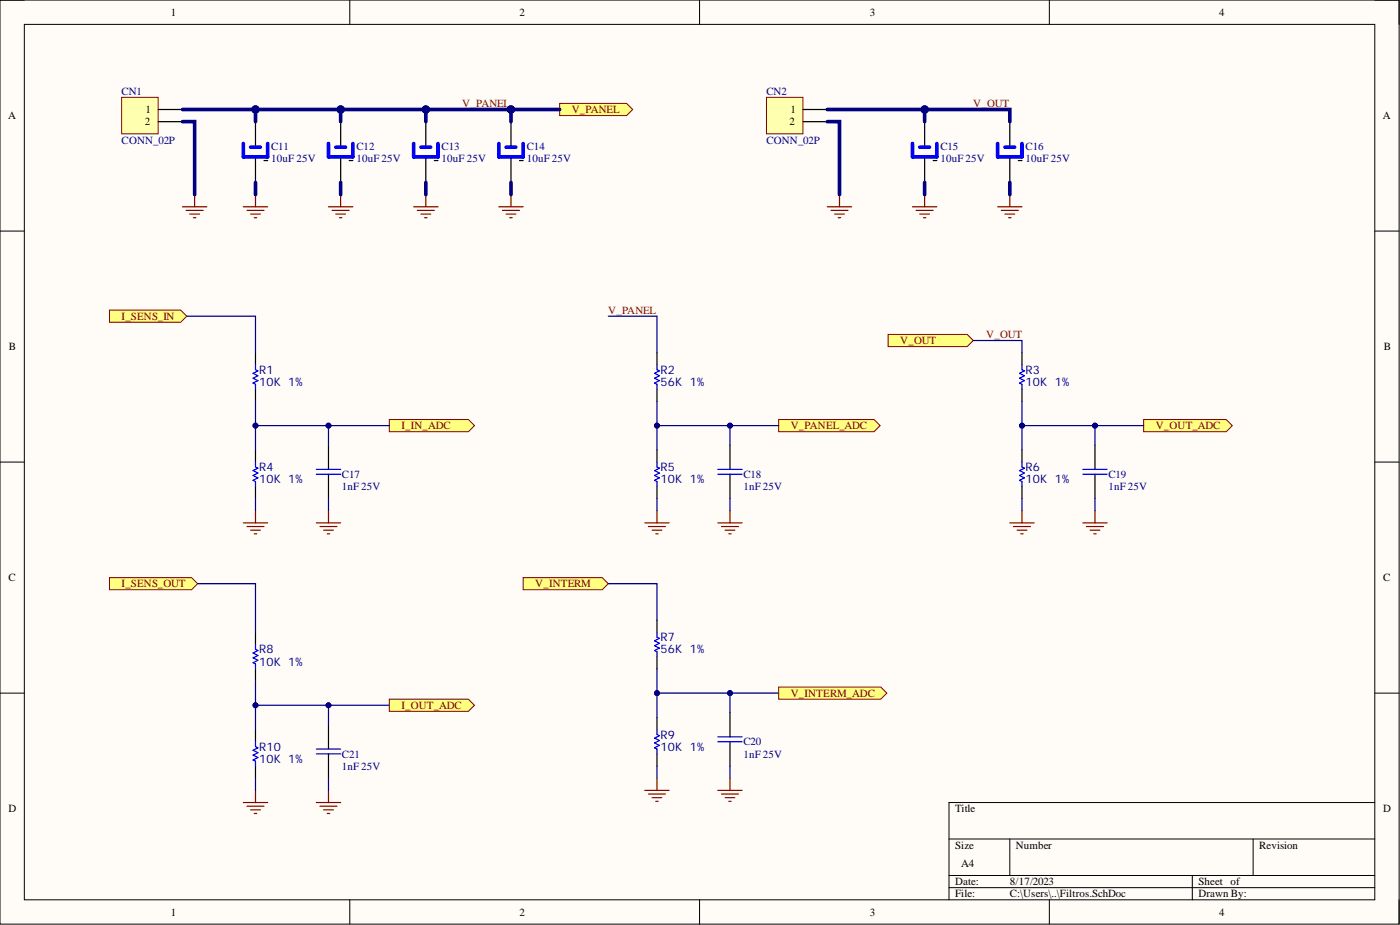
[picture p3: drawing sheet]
<svg xmlns="http://www.w3.org/2000/svg" width="292mm" height="193mm" viewBox="0 0 292 193" stroke-linecap="round" stroke-linejoin="round" font-family="sans-serif">
<path d="M0 0h291.9v192.8h-291.9z" fill-rule="evenodd" fill="#fffcf8"/>
<path d="M0 0h291.9v192.8h-291.9z" fill="none" stroke="#000" stroke-width=".21"/>
<path d="M5.1 5.1h281.7v182.6h-281.7z" fill-rule="evenodd" fill="#fffcf8"/>
<g fill="none" stroke="#000" stroke-width=".21">
<path d="M0 0h5.1M5.1 5.1h281.7v182.6h-281.7zM73 0v5.1M146 0v5.1M218.9 0v5.1M286.8 0h5.1v5.1M0 48.2h5.1M286.8 48.2h5.1M0 96.4h5.1M286.8 96.4h5.1M0 144.6h5.1M286.8 144.6h5.1"/>
<path d="M198 175h88.8M210.7 175v7.6M261.5 175v7.6M286.8 167.4h-88.8v20.3M73 187.7v5.1M146 187.7v5.1M198 182.6h88.8M198 185.2h88.8M218.9 187.7v5.1M248.8 182.6v5.1M291.9 187.7v5.1"/>
</g>
<path d="M25.4 20.3h7.6v7.6h-7.6z" fill-rule="evenodd" fill="#ffffb0"/>
<path d="M25.4 20.3h7.6v7.6h-7.6z" fill="none" stroke="#800000" stroke-width=".21"/>
<path d="M33 22.8h5.1M33 25.4h5.1" fill="none" stroke="#000" stroke-width=".25"/>
<g fill="none" stroke="#800000" stroke-width=".25">
<path d="M38.1 43.1h5.1M38.8 43.9h3.6M39.6 44.7h2M40.4 45.4h.5M40.6 40.6v2.5M50.8 43.1h5M51.5 43.9h3.6M52.3 44.7h2M53.1 45.4h.5M53.3 40.6v2.5M68.5 43.1h5.1M69.3 43.9h3.6"/>
<path d="M70.1 44.7h2M70.8 45.4h.5M71.1 40.6v2.5M86.3 43.1h5.1M87.1 43.9h3.5M87.8 44.7h2.1M88.6 45.4h.5M88.8 40.6v2.5"/>
</g>
<path d="M159.9 20.3h7.6v7.6h-7.6z" fill-rule="evenodd" fill="#ffffb0"/>
<path d="M159.9 20.3h7.6v7.6h-7.6z" fill="none" stroke="#800000" stroke-width=".21"/>
<g fill="none" stroke="#000" stroke-width=".25">
<path d="M53.3 25.4v5.1M53.3 33v5.1M55.1 33.5h.7M71.1 25.4v5.1M71.1 33v5.1M72.9 33.5h.7M88.8 25.4v5.1M88.8 33v5.1M90.6 33.5h.8M106.6 25.4v5.1M106.6 33v5.1M108.4 33.5h.8"/>
<path d="M167.5 22.8h5.1M167.5 25.4h5.1M192.9 25.4v5.1M192.9 33v5.1M194.7 33.5h.8M210.7 25.4v5.1M210.7 33v5.1M212.5 33.5h.7M53.3 73.6v2.5M137.1 73.6v2.5M213.2 73.6v2.5M53.3 81.2v2.5"/>
<path d="M53.3 93.9v2.5M68.5 92.8v5.1M68.5 98.9v5.1M137.1 81.2v2.5M137.1 93.9v2.5M152.3 92.8v5.1M152.3 98.9v5.1M213.2 81.2v2.5M213.2 93.9v2.5M228.5 92.8v5.1M228.5 98.9v5.1M53.3 101.5v2.5"/>
<path d="M137.1 101.5v2.5M213.2 101.5v2.5M53.3 131.9v2.5M53.3 139.5v2.6M137.1 129.4v2.5M137.1 137v2.5M53.3 152.2v2.5M53.3 159.8v2.5M68.5 151.2v5.1M68.5 157.3v5M137.1 149.7v2.5M137.1 157.3v2.5"/>
<path d="M152.3 148.7v5M152.3 154.7v5.1"/>
</g>
<g fill="none" stroke="#800000" stroke-width=".25">
<path d="M104.1 43.1h5.1M104.8 43.9h3.6M105.6 44.7h2M106.4 45.4h.5M106.6 40.6v2.5M172.6 43.1h5.1M173.4 43.9h3.5M174.1 44.7h2.1M174.9 45.4h.5M175.2 40.6v2.5M190.4 43.1h5.1M191.1 43.9h3.6"/>
<path d="M191.9 44.7h2M192.7 45.4h.5M192.9 40.6v2.5M208.2 43.1h5M208.9 43.9h3.6M209.7 44.7h2M210.4 45.4h.5M210.7 40.6v2.5M50.8 109.1h5M51.5 109.8h3.6M52.3 110.6h2M53.1 111.4h.5"/>
<path d="M53.3 106.5v2.6M66 109.1h5.1M66.8 109.8h3.5M67.5 110.6h2.1M68.3 111.4h.5M68.5 106.5v2.6M134.5 109.1h5.1M135.3 109.8h3.6M136.1 110.6h2M136.8 111.4h.5M137.1 106.5v2.6M149.8 109.1h5"/>
<path d="M150.5 109.8h3.6M151.3 110.6h2M152.1 111.4h.5M152.3 106.5v2.6M210.7 109.1h5.1M211.5 109.8h3.5M212.2 110.6h2M213 111.4h.5M213.2 106.5v2.6M225.9 109.1h5.1M226.7 109.8h3.5M227.4 110.6h2.1"/>
<path d="M228.2 111.4h.5M228.5 106.5v2.6M50.8 167.4h5M51.5 168.2h3.6M52.3 168.9h2M53.1 169.7h.5M53.3 164.9v2.5M66 167.4h5.1M66.8 168.2h3.5M67.5 168.9h2.1M68.3 169.7h.5M68.5 164.9v2.5"/>
<path d="M134.5 164.9h5.1M135.3 165.6h3.6M136.1 166.4h2M136.8 167.2h.5M137.1 162.3v2.6M149.8 164.9h5M150.5 165.6h3.6M151.3 166.4h2M152.1 167.2h.5M152.3 162.3v2.6"/>
</g>
<path d="M50.8 29.9v2.8h5v-2.8M52.3 30.7h2M68.5 29.9v2.8h5.1v-2.8M70.1 30.7h2M86.3 29.9v2.8h5.1v-2.8M87.8 30.7h2.1M104.1 29.9v2.8h5.1v-2.8M105.6 30.7h2M190.4 29.9v2.8h5.1v-2.8M191.9 30.7h2M208.2 29.9v2.8h5v-2.8M209.7 30.7h2" fill="none" stroke="#00f" stroke-width=".76"/>
<g fill="none" stroke="#00f" stroke-width=".25">
<path d="M53.3 76.1v1l.5 .3-1 .5 1 .5-1 .5 1 .5-1 .5 .5 .3v1M137.1 76.1v1l.5 .3-1 .5 1 .5-1 .5 1 .5-1 .5 .5 .3v1M213.2 76.1v1l.5 .3-1 .5 1 .5-1 .5 1 .5-1 .5 .5 .3v1M53.3 96.4v1l.5 .3-1 .5 1 .5-1 .5 1 .5-1 .5 .5 .3v1M66 97.9h5.1M66 98.9h5.1M137.1 96.4v1l.5 .3-1 .5 1 .5-1 .5 1 .5-1 .5 .5 .3v1M149.8 97.9h5M149.8 98.9h5M213.2 96.4v1l.5 .3-1 .5 1 .5-1 .5 1 .5-1 .5 .5 .3v1M225.9 97.9h5.1M225.9 98.9h5.1"/>
<path d="M53.3 134.4v1.1l.5 .2-1 .5 1 .5-1 .5 1 .5-1 .6 .5 .2v1M137.1 131.9v1l.5 .3-1 .5 1 .5-1 .5 1 .5-1 .5 .5 .3v1M53.3 154.7v1.1l.5 .2-1 .5 1 .5-1 .5 1 .5-1 .5 .5 .3v1M66 156.3h5.1M66 157.3h5.1M137.1 152.2v1l.5 .3-1 .5 1 .5-1 .5 1 .5-1 .5 .5 .3v1M149.8 153.7h5M149.8 154.7h5"/>
</g>
<path d="M22.8 64.7h14.9l1.3 1.3-1.3 1.2h-14.9z" fill-rule="evenodd" fill="#ffff80"/>
<path d="M22.8 64.7h14.9l1.3 1.3-1.3 1.2h-14.9z" fill="none" stroke="#800000" stroke-width=".21"/>
<path d="M22.8 120.5h17.2l1.2 1.3-1.2 1.2h-17.2z" fill-rule="evenodd" fill="#ffff80"/>
<path d="M22.8 120.5h17.2l1.2 1.3-1.2 1.2h-17.2z" fill="none" stroke="#800000" stroke-width=".21"/>
<path d="M109.2 120.5h16.5l1.2 1.3-1.2 1.2h-16.5z" fill-rule="evenodd" fill="#ffff80"/>
<path d="M109.2 120.5h16.5l1.2 1.3-1.2 1.2h-16.5z" fill="none" stroke="#800000" stroke-width=".21"/>
<path d="M185.3 69.8h16.5l1.3 1.2-1.3 1.3h-16.5z" fill-rule="evenodd" fill="#ffff80"/>
<path d="M185.3 69.8h16.5l1.3 1.2-1.3 1.3h-16.5z" fill="none" stroke="#800000" stroke-width=".21"/>
<path d="M116.8 21.6h13.9l1.3 1.2-1.3 1.3h-13.9z" fill-rule="evenodd" fill="#ffff80"/>
<path d="M116.8 21.6h13.9l1.3 1.2-1.3 1.3h-13.9z" fill="none" stroke="#800000" stroke-width=".21"/>
<path d="M81.2 87.5h16.5l1.3 1.3-1.3 1.3h-16.5z" fill-rule="evenodd" fill="#ffff80"/>
<path d="M81.2 87.5h16.5l1.3 1.3-1.3 1.3h-16.5z" fill="none" stroke="#800000" stroke-width=".21"/>
<path d="M81.2 145.9h16.5l1.3 1.2-1.3 1.3h-16.5z" fill-rule="evenodd" fill="#ffff80"/>
<path d="M81.2 145.9h16.5l1.3 1.2-1.3 1.3h-16.5z" fill="none" stroke="#800000" stroke-width=".21"/>
<path d="M162.5 87.5h19.9l1.2 1.3-1.2 1.3h-19.9z" fill-rule="evenodd" fill="#ffff80"/>
<path d="M162.5 87.5h19.9l1.2 1.3-1.2 1.3h-19.9z" fill="none" stroke="#800000" stroke-width=".21"/>
<path d="M162.5 143.3h21.3l1.2 1.3-1.2 1.3h-21.3z" fill-rule="evenodd" fill="#ffff80"/>
<path d="M162.5 143.3h21.3l1.2 1.3-1.2 1.3h-21.3z" fill="none" stroke="#800000" stroke-width=".21"/>
<path d="M238.6 87.5h17.2l1.3 1.3-1.3 1.3h-17.2z" fill-rule="evenodd" fill="#ffff80"/>
<path d="M238.6 87.5h17.2l1.3 1.3-1.3 1.3h-17.2z" fill="none" stroke="#800000" stroke-width=".21"/>
<path d="M38.1 25.4h2.5v15.2M53.3 22.8v2.6" fill="none" stroke="#000080" stroke-width=".76"/>
<circle cx="53.3" cy="22.8" r=".76" fill="#000080"/>
<circle cx="53.3" cy="22.8" r=".76" fill="none" stroke="#000080" stroke-width=".21"/>
<path d="M71.1 22.8v2.6" fill="none" stroke="#000080" stroke-width=".76"/>
<circle cx="71.1" cy="22.8" r=".76" fill="#000080"/>
<circle cx="71.1" cy="22.8" r=".76" fill="none" stroke="#000080" stroke-width=".21"/>
<path d="M53.3 38.1v2.5M71.1 38.1v2.5M88.8 22.8h17.8v2.6M88.8 38.1v2.5M106.6 38.1v2.5" fill="none" stroke="#000080" stroke-width=".76"/>
<circle cx="106.6" cy="22.8" r=".76" fill="#000080"/>
<circle cx="106.6" cy="22.8" r=".76" fill="none" stroke="#000080" stroke-width=".21"/>
<circle cx="88.8" cy="22.8" r=".76" fill="#000080"/>
<circle cx="88.8" cy="22.8" r=".76" fill="none" stroke="#000080" stroke-width=".21"/>
<path d="M192.9 22.8v2.6M192.9 38.1v2.5M210.7 38.1v2.5" fill="none" stroke="#000080" stroke-width=".76"/>
<circle cx="192.9" cy="22.8" r=".76" fill="#000080"/>
<circle cx="192.9" cy="22.8" r=".76" fill="none" stroke="#000080" stroke-width=".21"/>
<path d="M172.6 25.4h2.6v15.2" fill="none" stroke="#000080" stroke-width=".76"/>
<path d="M137.1 88.8h15.2v4" fill="none" stroke="#000080" stroke-width=".25"/>
<circle cx="152.3" cy="88.8" r=".51" fill="#000080"/>
<circle cx="152.3" cy="88.8" r=".51" fill="none" stroke="#000080" stroke-width=".21"/>
<circle cx="137.1" cy="88.8" r=".51" fill="#000080"/>
<circle cx="137.1" cy="88.8" r=".51" fill="none" stroke="#000080" stroke-width=".21"/>
<path d="M126.9 66h10.2v7.6M152.3 88.8h10.2M137.1 104v2.5M152.3 104v2.5" fill="none" stroke="#000080" stroke-width=".25"/>
<circle cx="152.3" cy="88.8" r=".51" fill="#000080"/>
<circle cx="152.3" cy="88.8" r=".51" fill="none" stroke="#000080" stroke-width=".21"/>
<path d="M137.1 144.6h15.2v4.1" fill="none" stroke="#000080" stroke-width=".25"/>
<circle cx="152.3" cy="144.6" r=".51" fill="#000080"/>
<circle cx="152.3" cy="144.6" r=".51" fill="none" stroke="#000080" stroke-width=".21"/>
<circle cx="137.1" cy="144.6" r=".51" fill="#000080"/>
<circle cx="137.1" cy="144.6" r=".51" fill="none" stroke="#000080" stroke-width=".21"/>
<path d="M126.9 121.8h10.2v7.6M137.1 159.8v2.5M152.3 159.8v2.5M152.3 144.6h10.2" fill="none" stroke="#000080" stroke-width=".25"/>
<circle cx="152.3" cy="144.6" r=".51" fill="#000080"/>
<circle cx="152.3" cy="144.6" r=".51" fill="none" stroke="#000080" stroke-width=".21"/>
<path d="M213.2 88.8h15.3v4" fill="none" stroke="#000080" stroke-width=".25"/>
<circle cx="228.5" cy="88.8" r=".51" fill="#000080"/>
<circle cx="228.5" cy="88.8" r=".51" fill="none" stroke="#000080" stroke-width=".21"/>
<circle cx="213.2" cy="88.8" r=".51" fill="#000080"/>
<circle cx="213.2" cy="88.8" r=".51" fill="none" stroke="#000080" stroke-width=".21"/>
<path d="M228.5 88.8h10.1M213.2 104v2.5M228.5 104v2.5" fill="none" stroke="#000080" stroke-width=".25"/>
<circle cx="228.5" cy="88.8" r=".51" fill="#000080"/>
<circle cx="228.5" cy="88.8" r=".51" fill="none" stroke="#000080" stroke-width=".21"/>
<path d="M68.5 88.8v4M53.3 104v2.5M68.5 104v2.5M53.3 162.3v2.6M68.5 162.3v2.6" fill="none" stroke="#000080" stroke-width=".25"/>
<circle cx="68.5" cy="88.8" r=".51" fill="#000080"/>
<circle cx="68.5" cy="88.8" r=".51" fill="none" stroke="#000080" stroke-width=".21"/>
<path d="M68.5 147.1v4.1" fill="none" stroke="#000080" stroke-width=".25"/>
<circle cx="68.5" cy="147.1" r=".51" fill="#000080"/>
<circle cx="68.5" cy="147.1" r=".51" fill="none" stroke="#000080" stroke-width=".21"/>
<path d="M38.1 22.8h50.7v2.6" fill="none" stroke="#000080" stroke-width=".76"/>
<circle cx="53.3" cy="22.8" r=".76" fill="#000080"/>
<circle cx="53.3" cy="22.8" r=".76" fill="none" stroke="#000080" stroke-width=".21"/>
<circle cx="71.1" cy="22.8" r=".76" fill="#000080"/>
<circle cx="71.1" cy="22.8" r=".76" fill="none" stroke="#000080" stroke-width=".21"/>
<circle cx="88.8" cy="22.8" r=".76" fill="#000080"/>
<circle cx="88.8" cy="22.8" r=".76" fill="none" stroke="#000080" stroke-width=".21"/>
<path d="M172.6 22.8h38.1v2.6" fill="none" stroke="#000080" stroke-width=".76"/>
<circle cx="192.9" cy="22.8" r=".76" fill="#000080"/>
<circle cx="192.9" cy="22.8" r=".76" fill="none" stroke="#000080" stroke-width=".21"/>
<path d="M53.3 147.1h27.9" fill="none" stroke="#000080" stroke-width=".25"/>
<circle cx="53.3" cy="147.1" r=".51" fill="#000080"/>
<circle cx="53.3" cy="147.1" r=".51" fill="none" stroke="#000080" stroke-width=".21"/>
<circle cx="68.5" cy="147.1" r=".51" fill="#000080"/>
<circle cx="68.5" cy="147.1" r=".51" fill="none" stroke="#000080" stroke-width=".21"/>
<path d="M53.3 88.8h27.9" fill="none" stroke="#000080" stroke-width=".25"/>
<circle cx="53.3" cy="88.8" r=".51" fill="#000080"/>
<circle cx="53.3" cy="88.8" r=".51" fill="none" stroke="#000080" stroke-width=".21"/>
<circle cx="68.5" cy="88.8" r=".51" fill="#000080"/>
<circle cx="68.5" cy="88.8" r=".51" fill="none" stroke="#000080" stroke-width=".21"/>
<path d="M53.3 142.1v10.1" fill="none" stroke="#000080" stroke-width=".25"/>
<circle cx="53.3" cy="147.1" r=".51" fill="#000080"/>
<circle cx="53.3" cy="147.1" r=".51" fill="none" stroke="#000080" stroke-width=".21"/>
<path d="M53.3 83.7v10.2" fill="none" stroke="#000080" stroke-width=".25"/>
<circle cx="53.3" cy="88.8" r=".51" fill="#000080"/>
<circle cx="53.3" cy="88.8" r=".51" fill="none" stroke="#000080" stroke-width=".21"/>
<path d="M137.1 139.5v10.2" fill="none" stroke="#000080" stroke-width=".25"/>
<circle cx="137.1" cy="144.6" r=".51" fill="#000080"/>
<circle cx="137.1" cy="144.6" r=".51" fill="none" stroke="#000080" stroke-width=".21"/>
<path d="M137.1 83.7v10.2" fill="none" stroke="#000080" stroke-width=".25"/>
<circle cx="137.1" cy="88.8" r=".51" fill="#000080"/>
<circle cx="137.1" cy="88.8" r=".51" fill="none" stroke="#000080" stroke-width=".21"/>
<path d="M213.2 83.7v10.2" fill="none" stroke="#000080" stroke-width=".25"/>
<circle cx="213.2" cy="88.8" r=".51" fill="#000080"/>
<circle cx="213.2" cy="88.8" r=".51" fill="none" stroke="#000080" stroke-width=".21"/>
<path d="M39 66h14.3v7.6M203.1 71h10.1v2.6M41.2 121.8h12.1v10.1" fill="none" stroke="#000080" stroke-width=".25"/>
<path d="M106.6 22.8h10.2" fill="none" stroke="#000080" stroke-width=".76"/>
<circle cx="106.6" cy="22.8" r=".76" fill="#000080"/>
<circle cx="106.6" cy="22.8" r=".76" fill="none" stroke="#000080" stroke-width=".21"/>
<g font-size="2.5" fill="#000080">
<text x="54.1" y="78">R1</text>
<text x="137.8" y="78">R2</text>
<text x="214" y="78">R3</text>
<text x="54.1" y="80.5">10K 1%</text>
<text x="137.8" y="80.5">56K 1%</text>
<text x="214" y="80.5">10K 1%</text>
<text x="54.1" y="98.3">R4</text>
<text x="54.1" y="100.8">10K 1%</text>
<text x="137.8" y="98.3">R5</text>
<text x="137.8" y="100.8">10K 1%</text>
<text x="214" y="98.3">R6</text>
<text x="214" y="100.8">10K 1%</text>
<text x="54.1" y="136.3">R8</text>
<text x="137.8" y="133.8">R7</text>
<text x="137.8" y="136.3">56K 1%</text>
<text x="54.1" y="138.8">10K 1%</text>
<text x="137.8" y="154.1">R9</text>
<text x="54.1" y="156.6">R10</text>
<text x="54.1" y="159.1">10K 1%</text>
<text x="137.8" y="156.6">10K 1%</text>
</g>
<g font-size="2.3">
<text x="35.6" y="3.3">1</text>
<text x="108.4" y="3.3">2</text>
<text x="181.5" y="3.3">3</text>
<text x="254.3" y="3.3">4</text>
<text x="30.4" y="23.6">1</text>
<text x="164.9" y="23.6">1</text>
<text x="1.7" y="24.9">A</text>
<text x="30.2" y="26.1">2</text>
<text x="164.7" y="26.1">2</text>
<text x="288.5" y="24.9">A</text>
<text x="1.9" y="73.1">B</text>
<text x="288.7" y="73.1">B</text>
<text x="1.8" y="121.3">C</text>
<text x="288.6" y="121.3">C</text>
<text x="1.8" y="169.5">D</text>
<text x="199.3" y="169.5">Title</text>
<text x="288.6" y="169.5">D</text>
<text x="199.3" y="177.1">Size</text>
<text x="212" y="177.1">Number</text>
<text x="262.7" y="177.1">Revision</text>
<text x="199.3" y="184.7">Date:</text>
<text x="200.5" y="180.9">A4</text>
<text x="210.7" y="184.7">8/17/2023</text>
<text x="250" y="184.7">Sheet of</text>
<text x="35.6" y="191">1</text>
<text x="108.4" y="191">2</text>
<text x="181.5" y="191">3</text>
<text x="199.3" y="187.2">File:</text>
<text x="210.7" y="187.2">C:\Users\..\Filtros.SchDoc</text>
<text x="250" y="187.2">Drawn By:</text>
<text x="254.3" y="191">4</text>
</g>
<g font-size="2.3" fill="#000080">
<text x="25.4" y="19.8">CN1</text>
<text x="159.9" y="19.8">CN2</text>
<text x="25.4" y="29.9">CONN_02P</text>
<text x="159.9" y="29.9">CONN_02P</text>
<text x="56.6" y="31.2">C11</text>
<text x="56.6" y="33.7">10uF 25V</text>
<text x="74.4" y="31.2">C12</text>
<text x="74.4" y="33.7">10uF 25V</text>
<text x="92.1" y="31.2">C13</text>
<text x="92.1" y="33.7">10uF 25V</text>
<text x="109.9" y="31.2">C14</text>
<text x="109.9" y="33.7">10uF 25V</text>
<text x="196.2" y="31.2">C15</text>
<text x="196.2" y="33.7">10uF 25V</text>
<text x="214" y="31.2">C16</text>
<text x="214" y="33.7">10uF 25V</text>
<text x="71.3" y="99.7">C17</text>
<text x="155.1" y="99.7">C18</text>
<text x="231.2" y="99.7">C19</text>
<text x="71.3" y="102.2">1nF 25V</text>
<text x="155.1" y="102.2">1nF 25V</text>
<text x="231.2" y="102.2">1nF 25V</text>
<text x="155.1" y="155.5">C20</text>
<text x="71.3" y="158">C21</text>
<text x="71.3" y="160.6">1nF 25V</text>
<text x="155.1" y="158">1nF 25V</text>
</g>
<g font-size="2.3" fill="#800000">
<text x="96.5" y="22.3">V_PANEL</text>
<text x="119.3" y="23.6">V_PANEL</text>
<text x="203.1" y="22.3">V_OUT</text>
<text x="126.9" y="65.5">V_PANEL</text>
<text x="25.4" y="66.7">I_SENS_IN</text>
<text x="187.8" y="71.8">V_OUT</text>
<text x="205.8" y="70.5">V_OUT</text>
<text x="83.8" y="89.6">I_IN_ADC</text>
<text x="165" y="89.6">V_PANEL_ADC</text>
<text x="241.1" y="89.6">V_OUT_ADC</text>
<text x="25.4" y="122.5">I_SENS_OUT</text>
<text x="111.7" y="122.5">V_INTERM</text>
<text x="83.8" y="147.9">I_OUT_ADC</text>
<text x="165" y="145.4">V_INTERM_ADC</text>
</g>
</svg>
